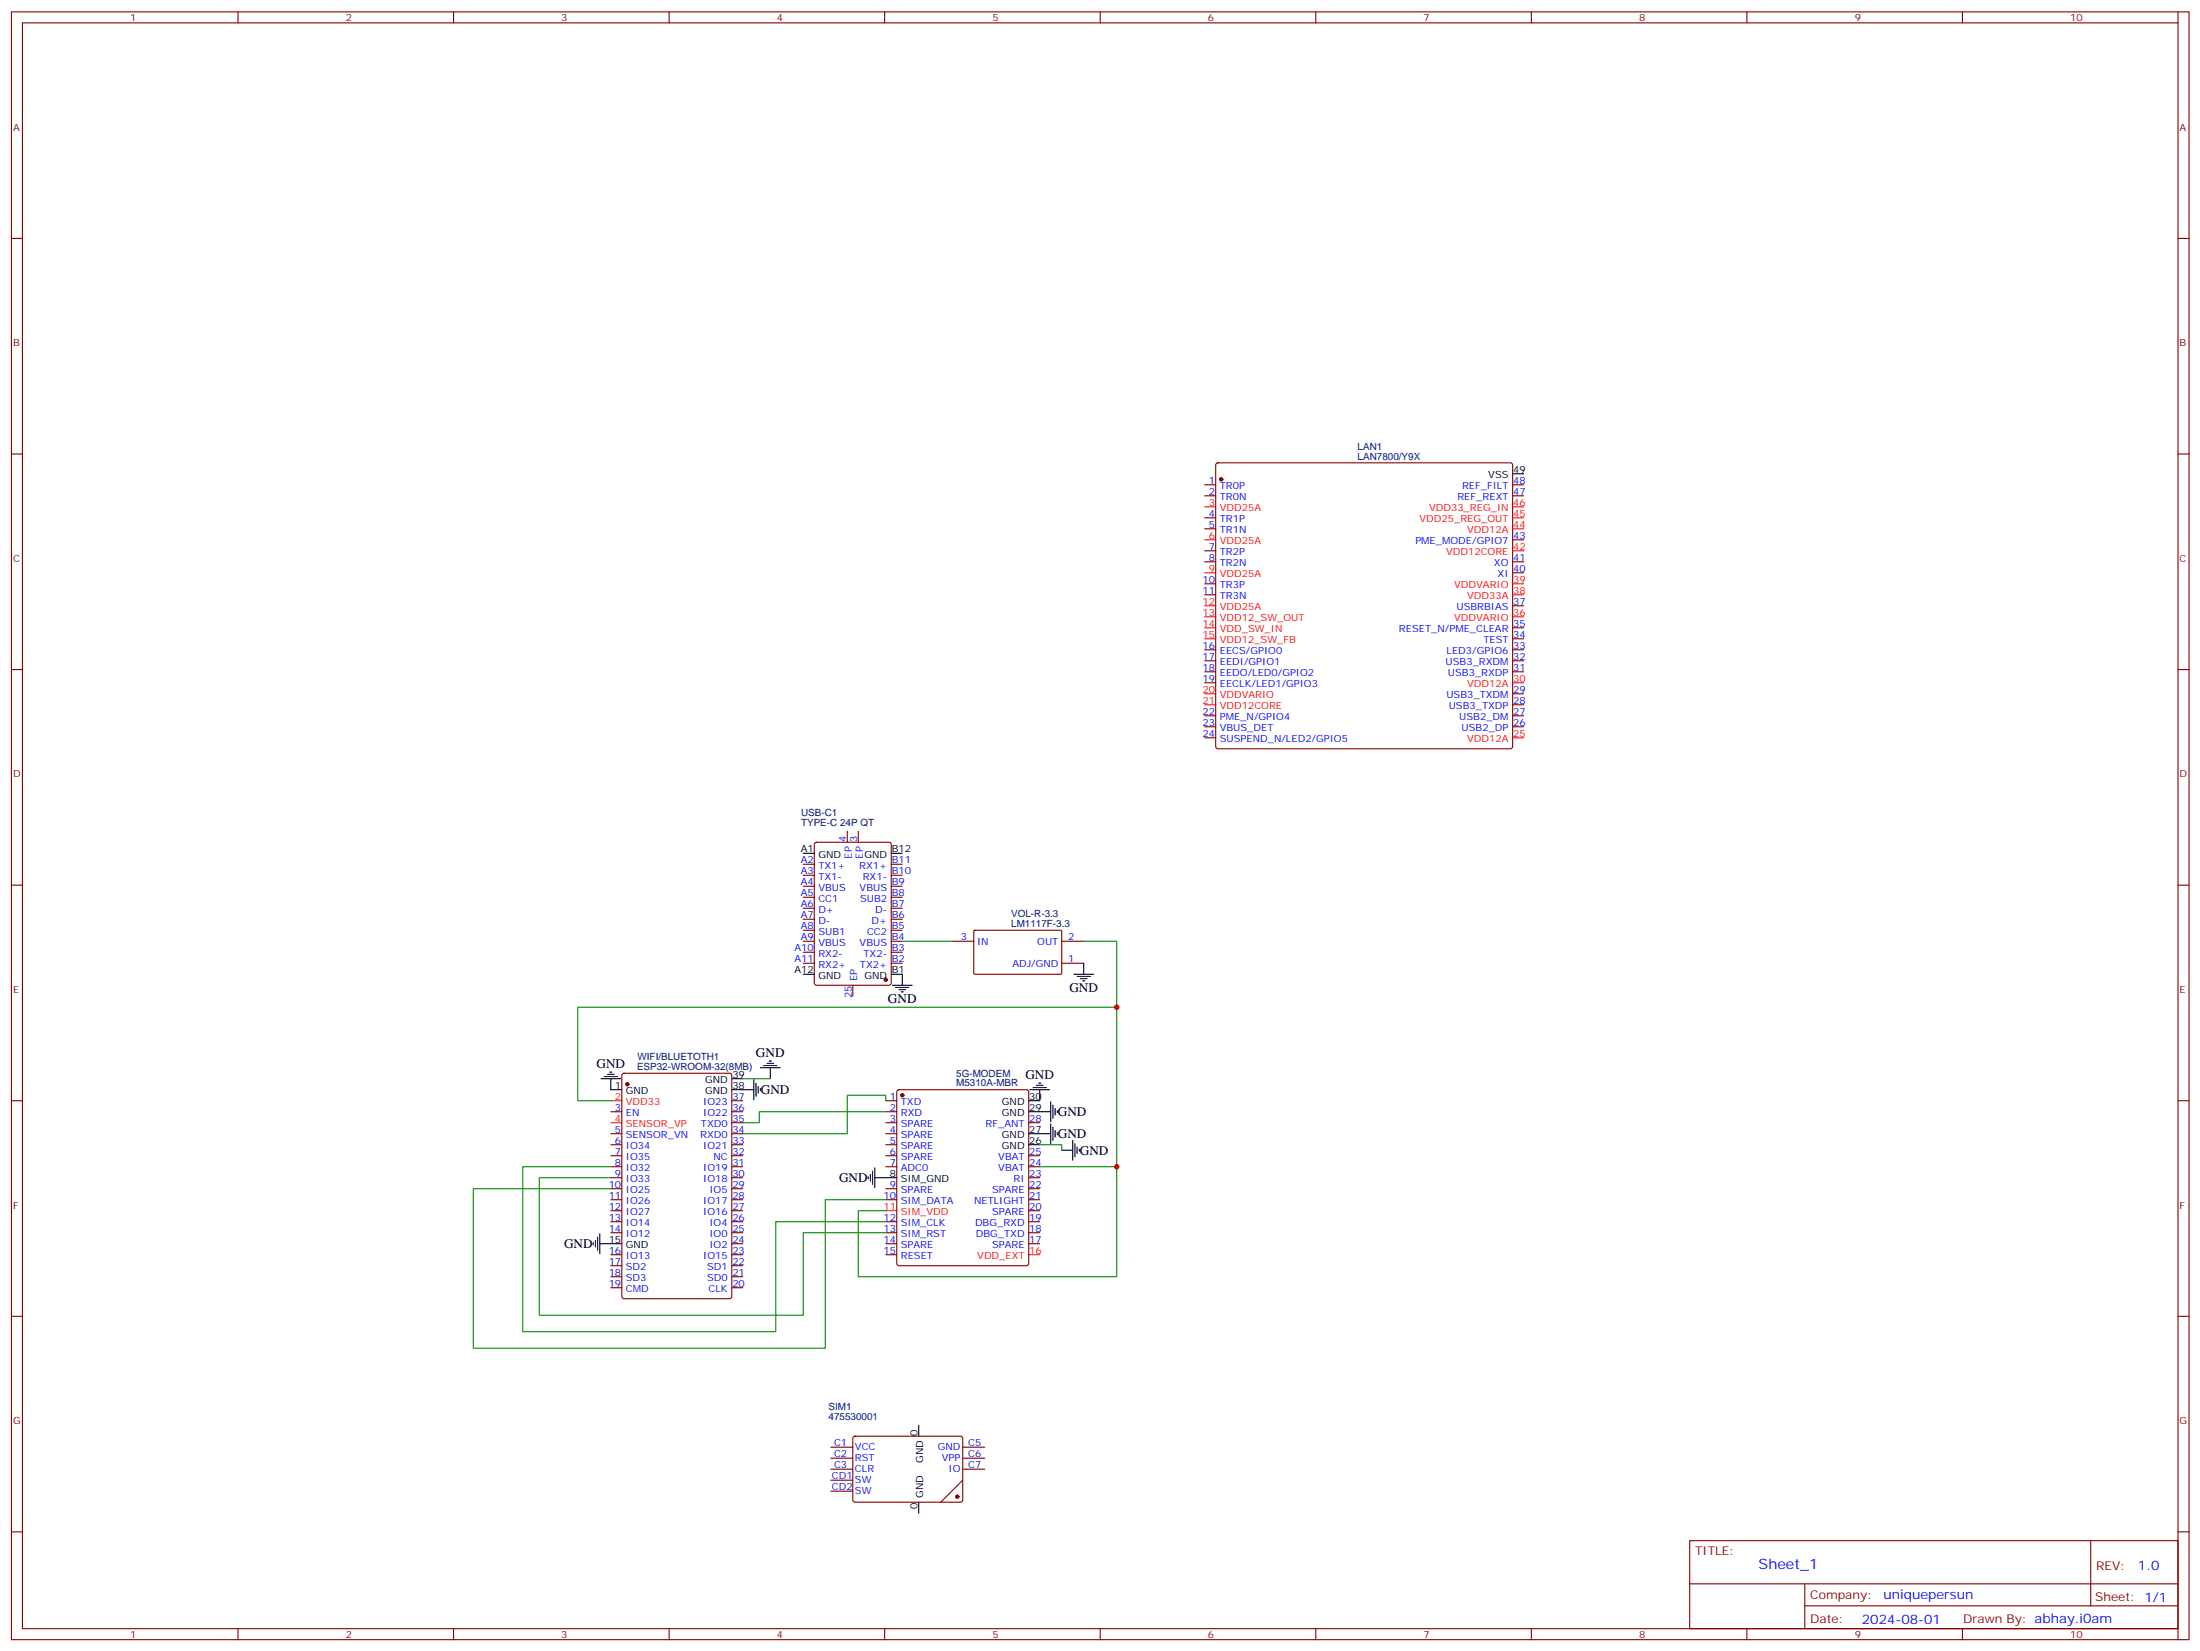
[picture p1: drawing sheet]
<svg xmlns="http://www.w3.org/2000/svg" width="706mm" height="530mm" viewBox="0 0 706 530" stroke-linecap="round" stroke-linejoin="round" font-family="sans-serif">
<g fill="none" stroke="#870000" stroke-width=".35">
<path d="M3.7 3.8h698.5v522.1h-698.5zM7.2 7.3h691.4v515.1h-691.4zM76.3 3.8v3.5M145.5 3.8v3.5M214.6 3.8v3.5M283.8 3.8v3.5M352.9 3.8v3.5M422.1 3.8v3.5M491.2 3.8v3.5M560.4 3.8v3.5M629.5 3.8v3.5M698.6 3.8v3.5"/>
<path d="M3.7 76.5h3.5M698.6 76.5h3.6M3.7 145.6h3.5M386.4 155.5h3.6M386.4 159h3.6M390.2 148.7l.5-.3h93.8l.5 .3 .2 .5v90.3l-.2 .5-.5 .2h-93.8l-.5-.3-.2-.4v-90.3zM485.2 155.5h3.5M485.2 159h3.5M698.6 145.6h3.6M386.4 166.1h3.6M386.4 169.6h3.6M386.4 176.7h3.6"/>
<path d="M485.2 173.1h3.5M386.4 180.2h3.6M386.4 187.3h3.6M386.4 190.8h3.6M485.2 180.2h3.5M485.2 194.3h3.5M485.2 183.7h3.5M3.7 214.8h3.5M386.4 208.4h3.6M386.4 211.9h3.6M386.4 215.5h3.6M386.4 219h3.6"/>
<path d="M485.2 208.4h3.5M485.2 211.9h3.5M485.2 215.5h3.5M485.2 204.9h3.5M485.2 201.4h3.5M698.6 214.8h3.6M386.4 229.6h3.6M386.4 233.1h3.6M386.4 236.6h3.6M485.2 229.6h3.5M485.2 233.1h3.5M485.2 226.1h3.5"/>
<path d="M485.2 222.5h3.5M257.7 277.2h3.5M261.4 270.4l.5-.2h23.3l.6 .4 .1 44.7-.5 .7h-23.5l-.6-.4-.1-44.7zM271.8 266.6v3.6M275.3 266.6v3.6M285.9 277.2h3.5M3.7 283.9h3.5M257.7 298.4h3.5M257.7 294.9h3.5M257.7 291.3h3.5M257.7 287.8h3.5M257.7 284.3h3.5"/>
<path d="M257.7 280.7h3.5M285.9 298.4h3.5M285.9 294.9h3.5M285.9 291.3h3.5M285.9 287.8h3.5M285.9 284.3h3.5M285.9 280.7h3.5M312.4 298.6l.3-.2h27.7l.2 .3-.1 13.6-.3 .2-27.7-.1-.2-.3zM698.6 283.9h3.6M257.7 309h3.5M257.7 305.4h3.5M257.7 301.9h3.5"/>
<path d="M273.5 316v3.5M285.9 309h3.5M285.9 305.4h3.5M285.9 301.9h3.5M305.3 301.9h7M340.6 309h7M340.6 301.9h7M3.7 353.1h3.5M195.9 356.6h3.6M199.7 344.4l.5-.2h33.8l.7 .5v71.2l-.4 .6-34.1 .1-.7-.5v-71.2zM234.7 353.1h3.6M234.7 356.6h3.6"/>
<path d="M284.1 353.1h3.6M284.1 356.6h3.6M287.9 349.7l.5-.2h40.9l.5 .2 .2 .5v55.1l-.2 .5-.5 .2h-40.9l-.5-.3-.2-.4v-55.1zM698.6 353.1h3.6M195.9 363.6h3.6M195.9 367.2h3.6M195.9 370.7h3.6M195.9 374.2h3.6M195.9 377.8h3.6M234.7 360.1h3.6M234.7 363.6h3.6M234.7 367.2h3.6"/>
<path d="M234.7 370.7h3.6M234.7 374.2h3.6M234.7 377.8h3.6M284.1 360.1h3.6M284.1 363.6h3.6M284.1 367.2h3.6M284.1 370.7h3.6M284.1 374.2h3.6M330 360.1h3.5M330 370.7h3.5M330 374.2h3.5M330 377.8h3.5"/>
<path d="M195.9 381.3h3.6M195.9 384.8h3.6M195.9 391.9h3.6M195.9 395.4h3.6M195.9 388.3h3.6M234.7 381.3h3.6M234.7 384.8h3.6M234.7 391.9h3.6M234.7 395.4h3.6M234.7 398.9h3.6M234.7 388.3h3.6M284.1 381.3h3.6"/>
<path d="M284.1 384.8h3.6M284.1 391.9h3.6M284.1 395.4h3.6M284.1 398.9h3.6M330 381.3h3.5M330 384.8h3.5M330 391.9h3.5M330 395.4h3.5M330 398.9h3.5M330 388.3h3.5M195.9 402.4h3.6M195.9 406h3.6"/>
<path d="M195.9 409.5h3.6M195.9 413h3.6M234.7 402.4h3.6M234.7 406h3.6M234.7 409.5h3.6M234.7 413h3.6M284.1 402.4h3.6M3.7 422.2h3.5M698.6 422.2h3.6M266.5 464.2h7M266.5 467.7h7M266.5 471.2h7"/>
<path d="M266.5 474.8h7M266.5 478.3h7M273.8 460.9l.4-.2h34.2l.4 .7v20l-.7 .4h-34.1l-.5-.7v-19.7zM308.8 464.2h7.1M308.8 467.7h7.1M308.8 471.2h7.1M308.8 474.8l-7 7M3.7 491.3h3.5M542 494.2h156.6v28.2h-156.6zM670.6 494.2v20.9M698.6 491.3h3.6M542 508h156.5"/>
<path d="M578.9 515.1h119.6M578.9 508v14.1M76.3 522.4v3.5M145.5 522.4v3.5M214.6 522.4v3.5M283.8 522.4v3.5M352.9 522.4v3.5M422.1 522.4v3.5M491.2 522.4v3.5M560.4 522.4v3.5M629.5 522.4v3.5M698.6 522.4v3.5"/>
</g>
<g fill="#870000" stroke="#870000" stroke-width=".35">
<circle cx="284.1" cy="314.3" r=".53"/>
<circle cx="307.1" cy="480.1" r=".53"/>
<circle cx="289.4" cy="351.3" r=".53"/>
<circle cx="201.2" cy="347.8" r=".53"/>
<circle cx="391.7" cy="153.7" r=".53"/>
</g>
<g fill="none" stroke="#000" stroke-width=".35">
<path d="M485.2 152h3.5M257.7 273.7h3.5M285.9 273.7h3.5M257.7 312.5h3.5M285.9 312.5h3.5v3.5M286.2 316h6.4M287.3 316.7h4.2M288.4 317.4h2.1M289.1 318.1h.7M344.5 312.5h6.3M345.5 313.2h4.2M346.6 313.9h2.1"/>
<path d="M347.3 314.6h.7M347.6 309v3.5M192.8 346h6.3M193.8 345.3h4.2M194.9 344.6h2.1M195.6 343.9h.7M195.9 346v3.5h3.6M234.7 346h3.6M234.7 349.5h7.1M241.8 346.4v6.3M242.5 347.4v4.2M243.2 348.5v2.1"/>
<path d="M243.9 342.5h6.4M243.9 349.2v.7M245 341.8h4.2M246 341.1h2.1M246.7 340.4h.7M247.1 342.5v3.5M330 356.6h7M330.3 349.5h6.4M331.4 348.8h4.2M332.5 348.1h2.1M333.2 347.4h.7M333.5 349.5v3.6h-3.5"/>
<path d="M337 353.4v6.4M337.7 354.5v4.2M338.5 355.5v2.1M339.2 356.2v.7M278.5 377.4v.7M279.2 376.7v2.1M279.9 375.6v4.3M280.6 377.8h7.1M280.6 374.6v6.3M330 367.2h3.5M330 363.6h7M337 360.5v6.3"/>
<path d="M337.7 361.5v4.3M338.5 362.6v2.1M339.2 363.3v.7M340.6 368.9h3.5M344.1 365.8v6.3M344.8 366.8v4.3M345.5 367.9v2.1M346.2 368.6v.7M190.3 398.6v.7M191 397.9v2.1M191.7 396.8v4.2M192.4 398.9h7.1"/>
<path d="M192.4 395.7v6.4M294.7 457.1v3.6M294.7 481.8v3.6"/>
</g>
<g fill="none" stroke="#f00" stroke-width=".35">
<path d="M386.4 162.6h3.6M386.4 173.1h3.6M485.2 162.6h3.5M485.2 176.7h3.5M485.2 169.6h3.5M485.2 166.1h3.5M386.4 183.7h3.6M386.4 194.3h3.6M386.4 197.8h3.6M485.2 197.8h3.5M485.2 190.8h3.5M485.2 187.3h3.5"/>
<path d="M386.4 201.4h3.6M386.4 204.9h3.6M485.2 219h3.5M386.4 222.5h3.6M386.4 226.1h3.6M485.2 236.6h3.5M195.9 353.1h3.6M195.9 360.1h3.6M284.1 388.3h3.6M330 402.4h3.5"/>
</g>
<path d="M289.4 301.9h15.9M347.6 301.9h10.6v107.6h-82.9v-21.2h8.8M358.2 323.1h-172.9v30h10.6M238.3 346h8.8M284.1 353.1v-1.8h-12.3v12.3h-33.5M284.1 356.6h-40.5v3.5h-5.3M195.9 374.2h-28.2v52.9h81.1v-35.2h35.3M195.9 377.8h-22.9v44.1h84.7v-26.5h26.4M333.5 367.2h7.1v1.7M333.5 374.2h24.7M195.9 381.3h-44.1v51.1h112.9v-47.6h19.4" fill="none" stroke="#008700" stroke-width=".35"/>
<g fill="#c00">
<circle cx="358.2" cy="374.2" r=".88"/>
<circle cx="358.2" cy="323.1" r=".88"/>
</g>
<text font-size="4.6" fill="#00f" x="564.1" y="503.2">Sheet_1</text>
<g font-size="4.2">
<text x="284.8" y="321.7">GND</text>
<text x="343" y="318.1">GND</text>
<text x="242.5" y="339.2">GND</text>
<text x="191.3" y="342.7">GND</text>
<text x="328.9" y="346.2">GND</text>
<text x="244.1" y="350.9">GND</text>
<text x="339.3" y="358">GND</text>
<text x="339.3" y="365">GND</text>
<text x="346.4" y="370.3">GND</text>
<text x="269.1" y="379.2">GND</text>
<text x="180.9" y="400.3">GND</text>
</g>
<g font-size="4.2" fill="#00f">
<text x="685.8" y="503.4">1.0</text>
<text x="604.2" y="513">uniquepersun</text>
<text x="597.3" y="520.8">2024-08-01</text>
</g>
<g font-size="3.9" fill="#800">
<text x="543.8" y="498.8">TITLE:</text>
<text x="672.4" y="503.4">REV:</text>
<text x="580.7" y="513">Company:</text>
<text x="672" y="513.6">Sheet: 1/1</text>
<text x="580.7" y="520.6">Date:</text>
<text x="629.7" y="520.7">Drawn By: abhay.i0am</text>
</g>
<g font-size="3.2" fill="#800">
<text x="41.8" y="6.8">1</text>
<text x="110.9" y="6.8">2</text>
<text x="180.1" y="6.8">3</text>
<text x="249.2" y="6.8">4</text>
<text x="318.3" y="6.8">5</text>
<text x="387.5" y="6.8">6</text>
<text x="456.6" y="6.8">7</text>
<text x="525.8" y="6.8">8</text>
<text x="594.9" y="6.8">9</text>
<text x="664.1" y="6.8">10</text>
<text x="4.2" y="41.9">A</text>
<text x="699.2" y="41.9">A</text>
<text x="4.2" y="111.1">B</text>
<text x="699.2" y="111.1">B</text>
<text x="4.2" y="180.2">C</text>
<text x="699.2" y="180.2">C</text>
<text x="4.2" y="249.3">D</text>
<text x="699.2" y="249.3">D</text>
<text x="4.2" y="318.5">E</text>
<text x="699.2" y="318.5">E</text>
<text x="4.2" y="387.6">F</text>
<text x="699.2" y="387.6">F</text>
<text x="4.2" y="456.8">G</text>
<text x="699.2" y="456.8">G</text>
<text x="41.8" y="525.4">1</text>
<text x="110.9" y="525.4">2</text>
<text x="180.1" y="525.4">3</text>
<text x="249.2" y="525.4">4</text>
<text x="318.3" y="525.4">5</text>
<text x="387.5" y="525.4">6</text>
<text x="456.6" y="525.4">7</text>
<text x="525.8" y="525.4">8</text>
<text x="594.9" y="525.4">9</text>
<text x="664.1" y="525.4">10</text>
</g>
<g font-size="3.2" fill="#000080">
<text x="435.5" y="147.4">LAN7800/Y9X</text>
<text x="435.5" y="144.2">LAN1</text>
<text x="257" y="261.7">USB-C1</text>
<text x="257" y="264.9">TYPE-C 24P QT</text>
<text x="324.4" y="297.3">LM1117F-3.3</text>
<text x="324.4" y="294.1">VOL-R-3.3</text>
<text x="204.5" y="340">WIFI/BLUETOTH1</text>
<text x="204.3" y="343.2">ESP32-WROOM-32(8MB)</text>
<text x="306.7" y="345.3">5G-MODEM</text>
<text x="306.7" y="348.5">M5310A-MBR</text>
<text x="265.8" y="455.4">475530001</text>
<text x="265.8" y="452.2">SIM1</text>
</g>
<g font-size="3.2" fill="#00f">
<text x="387.8" y="155.2">1</text>
<text x="485.4" y="155.2">48</text>
<text x="387.8" y="158.7">2</text>
<text x="391.3" y="156.9">TR0P</text>
<text x="391.3" y="160.4">TR0N</text>
<text x="467.5" y="160.4">REF_REXT</text>
<text x="469" y="156.9">REF_FILT</text>
<text x="485.4" y="158.7">47</text>
<text x="387.8" y="165.7">4</text>
<text x="391.3" y="167.5">TR1P</text>
<text x="387.8" y="169.3">5</text>
<text x="391.3" y="171">TR1N</text>
<text x="485.4" y="172.8">43</text>
<text x="387.8" y="176.3">7</text>
<text x="387.8" y="179.8">8</text>
<text x="391.3" y="178.1">TR2P</text>
<text x="454" y="174.6">PME_MODE/GPIO7</text>
<text x="485.4" y="179.8">41</text>
<text x="391.3" y="181.6">TR2N</text>
<text x="479.2" y="181.6">XO</text>
<text x="480.4" y="185.1">XI</text>
<text x="485.4" y="183.4">40</text>
<text x="385.8" y="186.9">10</text>
<text x="385.8" y="190.4">11</text>
<text x="391.3" y="188.7">TR3P</text>
<text x="391.3" y="192.2">TR3N</text>
<text x="467.2" y="195.7">USBRBIAS</text>
<text x="485.4" y="194">37</text>
<text x="448.8" y="202.8">RESET_N/PME_CLEAR</text>
<text x="485.4" y="201">35</text>
<text x="385.8" y="208.1">16</text>
<text x="391.3" y="209.8">EECS/GPIO0</text>
<text x="464" y="209.8">LED3/GPIO6</text>
<text x="475.8" y="206.3">TEST</text>
<text x="485.4" y="208.1">33</text>
<text x="485.4" y="204.5">34</text>
<text x="385.8" y="211.6">17</text>
<text x="385.8" y="215.1">18</text>
<text x="391.3" y="213.4">EEDI/GPIO1</text>
<text x="463.7" y="213.4">USB3_RXDM</text>
<text x="485.4" y="215.1">31</text>
<text x="485.4" y="211.6">32</text>
<text x="385.8" y="218.7">19</text>
<text x="391.3" y="216.9">EEDO/LED0/GPIO2</text>
<text x="391.3" y="220.4">EECLK/LED1/GPIO3</text>
<text x="464.5" y="216.9">USB3_RXDP</text>
<text x="464" y="223.9">USB3_TXDM</text>
<text x="464.7" y="227.5">USB3_TXDP</text>
<text x="485.4" y="225.7">28</text>
<text x="485.4" y="222.2">29</text>
<text x="385.8" y="229.2">22</text>
<text x="385.8" y="232.8">23</text>
<text x="391.3" y="231">PME_N/GPIO4</text>
<text x="468.1" y="231">USB2_DM</text>
<text x="485.4" y="232.8">26</text>
<text x="485.4" y="229.2">27</text>
<text x="385.8" y="236.3">24</text>
<text x="391.3" y="234.5">VBUS_DET</text>
<text x="391.3" y="238.1">SUSPEND_N/LED2/GPIO5</text>
<text x="468.8" y="234.5">USB2_DP</text>
<text x="271.4" y="270" transform="rotate(-90 271.4 270)">4</text>
<text x="275" y="270" transform="rotate(-90 275 270)">3</text>
<text x="273.2" y="275.4" transform="rotate(-90 273.2 275.4)">EP</text>
<text x="276.7" y="275.4" transform="rotate(-90 276.7 275.4)">EP</text>
<text x="256.8" y="276.9">A2</text>
<text x="256.8" y="280.4">A3</text>
<text x="262.5" y="278.6">TX1+</text>
<text x="275.6" y="278.6">RX1+</text>
<text x="286.1" y="280.4">B10</text>
<text x="286.1" y="276.9">B11</text>
<text x="256.8" y="283.9">A4</text>
<text x="256.8" y="287.4">A5</text>
<text x="262.5" y="282.2">TX1-</text>
<text x="262.5" y="285.7">VBUS</text>
<text x="275.8" y="285.7">VBUS</text>
<text x="276.7" y="282.2">RX1-</text>
<text x="286.1" y="287.4">B8</text>
<text x="286.1" y="283.9">B9</text>
<text x="256.8" y="291">A6</text>
<text x="262.5" y="289.2">CC1</text>
<text x="262.5" y="292.7">D+</text>
<text x="275.9" y="289.2">SUB2</text>
<text x="280.7" y="292.7">D-</text>
<text x="286.1" y="291">B7</text>
<text x="256.8" y="294.5">A7</text>
<text x="256.8" y="298">A8</text>
<text x="262.5" y="296.3">D-</text>
<text x="262.5" y="299.8">SUB1</text>
<text x="278.1" y="299.8">CC2</text>
<text x="279.5" y="296.3">D+</text>
<text x="286.1" y="298">B5</text>
<text x="286.1" y="294.5">B6</text>
<text x="254.8" y="305.1">A10</text>
<text x="256.8" y="301.6">A9</text>
<text x="262.5" y="303.3">VBUS</text>
<text x="275.8" y="303.3">VBUS</text>
<text x="286.1" y="305.1">B3</text>
<text x="286.1" y="301.6">B4</text>
<text x="308.2" y="301.6">3</text>
<text x="313.4" y="303">IN</text>
<text x="332.7" y="303">OUT</text>
<text x="342.7" y="301.6">2</text>
<text x="254.8" y="308.6">A11</text>
<text x="262.5" y="306.8">RX2-</text>
<text x="262.5" y="310.4">RX2+</text>
<text x="275.8" y="310.4">TX2+</text>
<text x="277" y="306.8">TX2-</text>
<text x="286.1" y="308.6">B2</text>
<text x="324.7" y="310">ADJ/GND</text>
<text x="342.7" y="308.6">1</text>
<text x="275" y="314.7" transform="rotate(-90 275 314.7)">EP</text>
<text x="273.2" y="320.2" transform="rotate(-90 273.2 320.2)">25</text>
<text x="234.9" y="352.7">37</text>
<text x="285.5" y="352.7">1</text>
<text x="197.3" y="356.2">3</text>
<text x="200.8" y="358">EN</text>
<text x="225.6" y="354.5">IO23</text>
<text x="225.6" y="358">IO22</text>
<text x="234.9" y="356.2">36</text>
<text x="234.9" y="359.8">35</text>
<text x="285.5" y="356.2">2</text>
<text x="285.5" y="359.8">3</text>
<text x="289" y="354.5">TXD</text>
<text x="289" y="358">RXD</text>
<text x="330.2" y="359.8">28</text>
<text x="197.3" y="363.3">5</text>
<text x="200.8" y="365.1">SENSOR_VN</text>
<text x="224.6" y="365.1">RXD0</text>
<text x="224.8" y="361.5">TXD0</text>
<text x="234.9" y="363.3">34</text>
<text x="285.5" y="363.3">4</text>
<text x="289" y="361.5">SPARE</text>
<text x="289" y="365.1">SPARE</text>
<text x="316.1" y="361.5">RF_ANT</text>
<text x="197.3" y="370.3">7</text>
<text x="197.3" y="366.8">6</text>
<text x="200.8" y="368.6">IO34</text>
<text x="225.6" y="368.6">IO21</text>
<text x="234.9" y="366.8">33</text>
<text x="234.9" y="370.3">32</text>
<text x="285.5" y="366.8">5</text>
<text x="285.5" y="370.3">6</text>
<text x="289" y="368.6">SPARE</text>
<text x="330.2" y="370.3">25</text>
<text x="197.3" y="377.4">9</text>
<text x="197.3" y="373.9">8</text>
<text x="200.8" y="375.6">IO32</text>
<text x="200.8" y="372.1">IO35</text>
<text x="225.6" y="375.6">IO19</text>
<text x="228.8" y="372.1">NC</text>
<text x="234.9" y="373.9">31</text>
<text x="234.9" y="377.4">30</text>
<text x="285.5" y="373.9">7</text>
<text x="289" y="372.1">SPARE</text>
<text x="289" y="375.6">ADC0</text>
<text x="320.2" y="375.6">VBAT</text>
<text x="320.2" y="372.1">VBAT</text>
<text x="330.2" y="377.4">23</text>
<text x="330.2" y="373.9">24</text>
<text x="195.3" y="380.9">10</text>
<text x="200.8" y="382.7">IO25</text>
<text x="200.8" y="379.2">IO33</text>
<text x="225.6" y="379.2">IO18</text>
<text x="227.6" y="382.7">IO5</text>
<text x="234.9" y="380.9">29</text>
<text x="285.5" y="380.9">9</text>
<text x="289" y="382.7">SPARE</text>
<text x="318.2" y="382.7">SPARE</text>
<text x="325.1" y="379.2">RI</text>
<text x="330.2" y="380.9">22</text>
<text x="195.3" y="388">12</text>
<text x="195.3" y="384.5">11</text>
<text x="200.8" y="389.7">IO27</text>
<text x="200.8" y="386.2">IO26</text>
<text x="225.6" y="386.2">IO17</text>
<text x="225.6" y="389.7">IO16</text>
<text x="234.9" y="384.5">28</text>
<text x="234.9" y="388">27</text>
<text x="283.4" y="384.5">10</text>
<text x="289" y="386.2">SIM_DATA</text>
<text x="312.4" y="386.2">NETLIGHT</text>
<text x="318.2" y="389.7">SPARE</text>
<text x="330.2" y="388">20</text>
<text x="330.2" y="384.5">21</text>
<text x="195.3" y="395">14</text>
<text x="195.3" y="391.5">13</text>
<text x="200.8" y="393.3">IO14</text>
<text x="227.6" y="393.3">IO4</text>
<text x="234.9" y="391.5">26</text>
<text x="234.9" y="395">25</text>
<text x="283.4" y="391.5">12</text>
<text x="283.4" y="395">13</text>
<text x="289" y="393.3">SIM_CLK</text>
<text x="312.8" y="393.3">DBG_RXD</text>
<text x="330.2" y="395">18</text>
<text x="330.2" y="391.5">19</text>
<text x="200.8" y="396.8">IO12</text>
<text x="227.6" y="396.8">IO0</text>
<text x="227.6" y="400.3">IO2</text>
<text x="234.9" y="398.6">24</text>
<text x="283.4" y="398.6">14</text>
<text x="289" y="396.8">SIM_RST</text>
<text x="289" y="400.3">SPARE</text>
<text x="313" y="396.8">DBG_TXD</text>
<text x="318.2" y="400.3">SPARE</text>
<text x="330.2" y="398.6">17</text>
<text x="195.3" y="405.6">17</text>
<text x="195.3" y="402.1">16</text>
<text x="200.8" y="407.4">SD2</text>
<text x="200.8" y="403.9">IO13</text>
<text x="225.6" y="403.9">IO15</text>
<text x="226.8" y="407.4">SD1</text>
<text x="234.9" y="402.1">23</text>
<text x="234.9" y="405.6">22</text>
<text x="283.4" y="402.1">15</text>
<text x="289" y="403.9">RESET</text>
<text x="195.3" y="412.7">19</text>
<text x="195.3" y="409.2">18</text>
<text x="200.8" y="410.9">SD3</text>
<text x="226.8" y="410.9">SD0</text>
<text x="234.9" y="409.2">21</text>
<text x="234.9" y="412.7">20</text>
<text x="200.8" y="414.4">CMD</text>
<text x="227.3" y="414.4">CLK</text>
<text x="267.5" y="463.8">C1</text>
<text x="267.5" y="467.4">C2</text>
<text x="274.2" y="465.2">VCC</text>
<text x="300.8" y="465.2">GND</text>
<text x="310.6" y="463.8">C5</text>
<text x="310.6" y="467.4">C6</text>
<text x="267.5" y="470.9">C3</text>
<text x="274.2" y="468.8">RST</text>
<text x="274.2" y="472.3">CLR</text>
<text x="302.1" y="468.8">VPP</text>
<text x="304.3" y="472.3">IO</text>
<text x="310.6" y="470.9">C7</text>
<text x="266.9" y="474.4">CD1</text>
<text x="266.9" y="477.9">CD2</text>
<text x="274.2" y="475.8">SW</text>
<text x="274.2" y="479.4">SW</text>
</g>
<g font-size="3.2">
<text x="477.4" y="153.4">VSS</text>
<text x="485.4" y="151.6">49</text>
<text x="256.8" y="273.3">A1</text>
<text x="262.5" y="275.1">GND</text>
<text x="277.3" y="275.1">GND</text>
<text x="286.1" y="273.3">B12</text>
<text x="254.8" y="312.1">A12</text>
<text x="262.5" y="313.9">GND</text>
<text x="277.3" y="313.9">GND</text>
<text x="286.1" y="312.1">B1</text>
<text x="226.2" y="347.4">GND</text>
<text x="234.9" y="345.7">39</text>
<text x="197.3" y="349.2">1</text>
<text x="200.8" y="350.9">GND</text>
<text x="226.2" y="350.9">GND</text>
<text x="234.9" y="349.2">38</text>
<text x="330.2" y="352.7">30</text>
<text x="321.4" y="358">GND</text>
<text x="321.4" y="354.5">GND</text>
<text x="330.2" y="356.2">29</text>
<text x="321.4" y="365.1">GND</text>
<text x="330.2" y="363.3">27</text>
<text x="321.4" y="368.6">GND</text>
<text x="330.2" y="366.8">26</text>
<text x="285.5" y="377.4">8</text>
<text x="289" y="379.2">SIM_GND</text>
<text x="195.3" y="398.6">15</text>
<text x="200.8" y="400.3">GND</text>
<text x="294.4" y="460.5" transform="rotate(-90 294.4 460.5)">0</text>
<text x="296.1" y="469.2" transform="rotate(-90 296.1 469.2)">GND</text>
<text x="294.4" y="484" transform="rotate(-90 294.4 484)">0</text>
<text x="296.1" y="480.5" transform="rotate(-90 296.1 480.5)">GND</text>
</g>
<g font-size="3.2" fill="#f00">
<text x="387.8" y="162.2">3</text>
<text x="391.3" y="164">VDD25A</text>
<text x="455.3" y="167.5">VDD25_REG_OUT</text>
<text x="458.4" y="164">VDD33_REG_IN</text>
<text x="485.4" y="165.7">45</text>
<text x="485.4" y="162.2">46</text>
<text x="387.8" y="172.8">6</text>
<text x="470.6" y="171">VDD12A</text>
<text x="485.4" y="169.3">44</text>
<text x="391.3" y="174.6">VDD25A</text>
<text x="463.9" y="178.1">VDD12CORE</text>
<text x="485.4" y="176.3">42</text>
<text x="387.8" y="183.4">9</text>
<text x="391.3" y="185.1">VDD25A</text>
<text x="466.5" y="188.7">VDDVARIO</text>
<text x="485.4" y="190.4">38</text>
<text x="485.4" y="186.9">39</text>
<text x="385.8" y="194">12</text>
<text x="385.8" y="197.5">13</text>
<text x="391.3" y="195.7">VDD25A</text>
<text x="470.6" y="192.2">VDD33A</text>
<text x="485.4" y="197.5">36</text>
<text x="385.8" y="201">14</text>
<text x="391.3" y="199.2">VDD12_SW_OUT</text>
<text x="391.3" y="202.8">VDD_SW_IN</text>
<text x="466.5" y="199.2">VDDVARIO</text>
<text x="385.8" y="204.5">15</text>
<text x="391.3" y="206.3">VDD12_SW_FB</text>
<text x="470.6" y="220.4">VDD12A</text>
<text x="485.4" y="218.7">30</text>
<text x="385.8" y="222.2">20</text>
<text x="385.8" y="225.7">21</text>
<text x="391.3" y="223.9">VDDVARIO</text>
<text x="391.3" y="227.5">VDD12CORE</text>
<text x="470.6" y="238.1">VDD12A</text>
<text x="485.4" y="236.3">25</text>
<text x="197.3" y="352.7">2</text>
<text x="197.3" y="359.8">4</text>
<text x="200.8" y="354.5">VDD33</text>
<text x="200.8" y="361.5">SENSOR_VP</text>
<text x="283.4" y="388">11</text>
<text x="289" y="389.7">SIM_VDD</text>
<text x="313.5" y="403.9">VDD_EXT</text>
<text x="330.2" y="402.1">16</text>
</g>
</svg>
